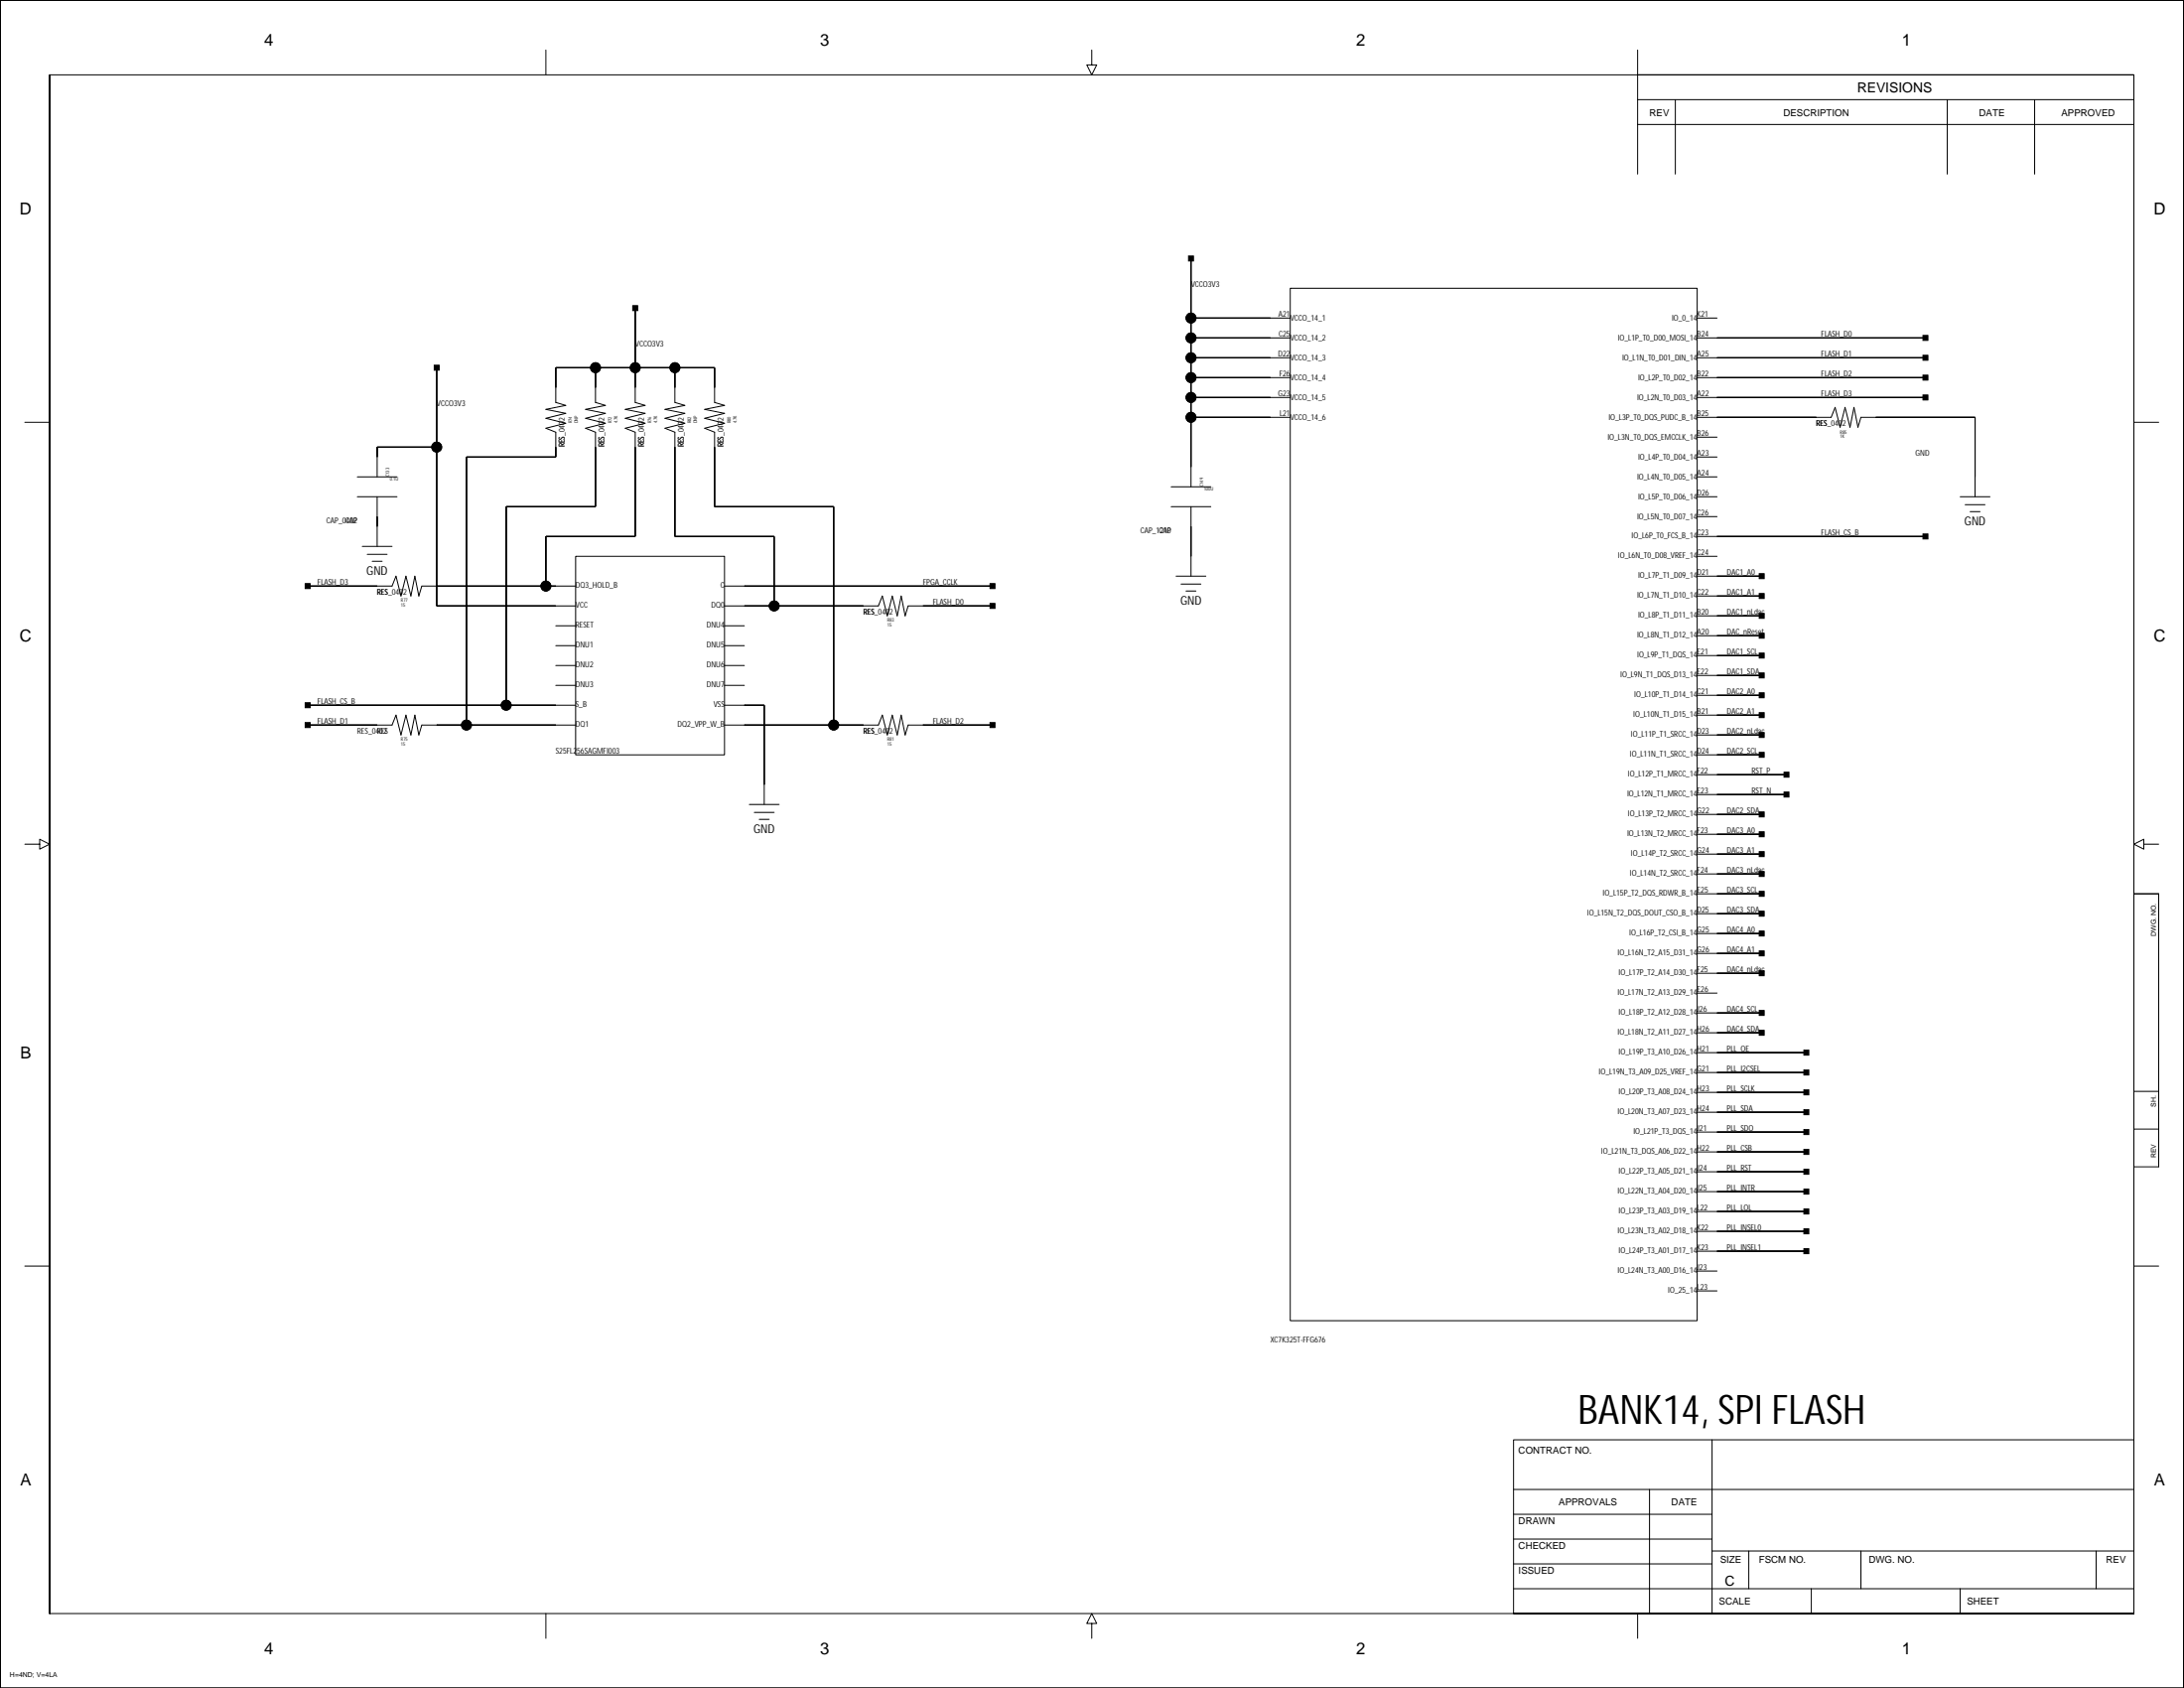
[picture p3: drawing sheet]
<svg xmlns="http://www.w3.org/2000/svg" width="559mm" height="432mm" viewBox="0 0 559 432" stroke-linecap="round" stroke-linejoin="round" font-family="sans-serif">
<g fill="none" stroke="#000" stroke-width=".25">
<path d="M0 .1h558.7v431.7h-558.7zM0 .1v431.7v-431.7h558.7v431.7h-558.7M12.7 19.1v393.7v-393.7h533.3v393.7h-533.3M139.7 12.8v6.3M279.3 12.8v3.8h-1.2l1.2 2.5 1.3-2.5h-1.3M419 19.1h127v25.4M419 12.8v31.7M419 31.8h127M419 25.5h127M428.7 25.5v19M498.2 25.5v19M520.6 25.5v19"/>
<path d="M162.5 78.8v24.1l2.6 .8-5.1 1 5.1 1-5.1 1.3 5.1 1.3-5.1 1.2 2.5 1.1v26.6h-22.8v12.7M304.7 66.1v58.4M330.1 73.7h104.1v264.1h-104.1zM111.7 94.1v60.9h35.6M152.4 94.1v8.8l2.5 .8-5.1 1 5.1 1-5.1 1.3 5.1 1.3-5.1 1.2 2.6 1.1v19h-22.9v50.8M172.7 94.1v8.8l2.5 .8-5.1 1 5.1 1-5.1 1.3 5.1 1.3-5.1 1.2 2.6 1.1v26.6h25.4v17.8M304.7 81.4h25.4M304.7 86.4h25.4M304.7 91.5h25.4M304.7 96.6h25.4M434.2 81.4h5.1M434.2 86.4h58.4"/>
<path d="M434.2 91.5h58.4M434.2 96.6h58.4M6.3 108h6.4M111.7 114.4h-15.2v7.6M304.7 101.7h25.4M304.7 106.8h25.4M434.2 101.7h58.4M434.2 106.8h34.3l1-2.6 1.3 5.1 1.3-5.1 1.2 5.1 1.1-5.1 1 5.1 .7-2.5h29.2v20.3M434.2 111.8h5.1M434.2 116.9h5.1M546 108h6.3M91.4 122h10.2"/>
<path d="M91.4 127.1h10.2M92.7 139.8h7.6M96.5 127.1v12.7M299.7 124.5h10.1M299.7 129.6h10.1M304.7 129.6v17.8M434.2 122h5.1M434.2 127.1h5.1M434.2 132.1h5.1M434.2 137.2h58.4M501.5 127.1h7.7M502.8 129.1h5.1"/>
<path d="M504.1 130.9h2.5M78.7 149.9h21.6l1-2.5 1.3 5.1 1.3-5.1 1.2 5.1 1-5.1 1.1 5.1 .7-2.6h39.4M94 141.8h5M95.2 143.6h2.6M147.3 142.3h38.1v50.8h-38.1zM185.4 149.9h68.5M185.4 155h39.3l1.1-2.5 1.2 5 1.3-5 1.3 5 1-5 1 5 .8-2.5h21.5M300.9 147.4h7.6M302.2 149.4h5.1M303.5 151.2h2.5M434.2 142.3h5.1M434.2 147.4h16.5"/>
<path d="M434.2 152.5h16.5M434.2 157.5h16.5M142.2 160.1h5.1M142.2 165.2h5.1M142.2 170.2h5.1M142.2 175.3h5.1M185.4 160.1h5.1M185.4 165.2h5.1M185.4 170.2h5.1M185.4 175.3h5.1M434.2 162.6h16.5M434.2 167.7h16.5"/>
<path d="M434.2 172.8h16.5M434.2 177.9h16.5M78.7 185.5h21.6l1-2.6 1.3 5.1 1.3-5.1 1.2 5.1 1-5.1 1.1 5.1 .7-2.5h39.4M78.7 180.4h68.6M119.4 185.5v-68.6h22.8v-6.3l-2.5-1.1 5-1.2-5-1.3 5-1.3-5-1 5-1-2.5-.8v-8.8h40.6v8.8l2.6 .8-5.1 1 5.1 1-5.1 1.3 5.1 1.3-5.1 1.2 2.5 1.1v19h30.5v55.9M185.4 180.4h10.1v25.4M185.4 185.5h39.3l1.1-2.6 1.2 5.1 1.3-5.1 1.3 5.1 1-5.1 1 5.1 .8-2.5h21.5M434.2 182.9h16.5M434.2 188h16.5M434.2 193.1h16.5M434.2 198.2h22.9M6.3 215.9h3.9v1.3l2.5-1.3-2.5-1.2v1.2"/>
<path d="M191.7 205.8h7.6M193 207.8h5.1M194.3 209.6h2.5M434.2 203.3h22.9M434.2 208.3h16.5M434.2 213.4h16.5M434.2 218.5h16.5M548.5 215.9v1.3l-2.5-1.3 2.5-1.2v1.2h3.8M434.2 223.6h16.5M434.2 228.6h16.5M434.2 233.7h16.5M434.2 238.8h16.5"/>
<path d="M546 228.6h6.3v69.9h-6.3zM546 228.6h6.3M434.2 243.9h16.5M434.2 249h16.5M434.2 254h5.1M434.2 259.1h16.5M434.2 264.2h16.5M434.2 269.3h28M434.2 274.4h28M434.2 279.4h28M546 279.2h6.3M434.2 284.5h28"/>
<path d="M434.2 289.6h28M434.2 294.7h28M434.2 299.7h28M546 288.8h6.3M434.2 304.8h28M434.2 309.9h28M434.2 315h28M6.3 323.9h6.4M434.2 320.1h28M434.2 325.1h5.1M434.2 330.2h5.1M546 323.9h6.3"/>
<path d="M438.1 368.3v44.5M387.3 381h158.7M387.3 393.7h50.8M387.3 387.4h50.8M422.1 381v31.8M438.1 396.8h107.9M447.4 396.8v9.6M476.1 396.8v9.6M536.3 396.8v9.6M139.7 412.8v6.3M279.3 415.3h-1.2l1.2-2.5 1.3 2.5h-1.3v3.8M387.3 412.8h158.7h-158.7v-44.5h158.7v44.5"/>
<path d="M387.3 406.4h158.7M387.3 400.1h50.8M419 412.8v6.3M463.4 406.4v6.4M501.5 406.4v6.4"/>
<circle cx="152.4" cy="94.1" r="1.27"/>
<circle cx="162.5" cy="94.1" r="1.27"/>
<circle cx="172.7" cy="94.1" r="1.27"/>
<circle cx="304.7" cy="96.6" r="1.27"/>
<circle cx="304.7" cy="86.4" r="1.27"/>
<circle cx="304.7" cy="81.4" r="1.27"/>
<circle cx="304.7" cy="91.5" r="1.27"/>
<circle cx="111.7" cy="114.4" r="1.27"/>
<circle cx="304.7" cy="101.7" r="1.27"/>
<circle cx="304.7" cy="106.8" r="1.27"/>
<circle cx="139.7" cy="149.9" r="1.27"/>
<circle cx="198.1" cy="155" r="1.27"/>
<circle cx="119.4" cy="185.5" r="1.27"/>
<circle cx="129.5" cy="180.4" r="1.27"/>
<circle cx="213.3" cy="185.5" r="1.27"/>
</g>
<g fill="#000" stroke="#000" stroke-width=".25">
<path d="M161.9 78.2h1.3v1.3h-1.3z" fill-rule="evenodd"/>
<path d="M162.5 78.8v15.3z" fill-rule="evenodd"/>
<path d="M304.1 65.5h1.3v1.3h-1.3z" fill-rule="evenodd"/>
<path d="M304.7 66.1v15.3z" fill-rule="evenodd"/>
<path d="M111.1 93.4h1.3v1.3h-1.3z" fill-rule="evenodd"/>
<path d="M111.7 94.1v20.3z" fill-rule="evenodd"/>
<path d="M142.2 94.1v5z" fill-rule="evenodd"/>
<path d="M142.2 94.1h10.2z" fill-rule="evenodd"/>
<path d="M152.4 94.1v5z" fill-rule="evenodd"/>
<path d="M152.4 94.1h10.1z" fill-rule="evenodd"/>
<path d="M162.5 94.1v5z" fill-rule="evenodd"/>
<path d="M172.7 94.1v5z" fill-rule="evenodd"/>
<path d="M162.5 94.1h10.2z" fill-rule="evenodd"/>
<path d="M172.7 94.1h10.1z" fill-rule="evenodd"/>
<path d="M182.8 94.1v5z" fill-rule="evenodd"/>
<path d="M304.7 96.6v5.1z" fill-rule="evenodd"/>
<path d="M304.7 91.5v5.1z" fill-rule="evenodd"/>
<path d="M304.7 86.4v5.1z" fill-rule="evenodd"/>
<path d="M304.7 81.4v5z" fill-rule="evenodd"/>
<path d="M304.7 91.5h20.3z" fill-rule="evenodd"/>
<path d="M304.7 96.6h20.3z" fill-rule="evenodd"/>
<path d="M304.7 81.4h20.3z" fill-rule="evenodd"/>
<path d="M304.7 86.4h20.3z" fill-rule="evenodd"/>
<path d="M492 85.8h1.3v1.3h-1.3z" fill-rule="evenodd"/>
<path d="M492 96h1.3v1.2h-1.3z" fill-rule="evenodd"/>
<path d="M492 90.9h1.3v1.3h-1.3z" fill-rule="evenodd"/>
<path d="M439.3 86.4h53.3z" fill-rule="evenodd"/>
<path d="M439.3 96.6h53.3z" fill-rule="evenodd"/>
<path d="M439.3 91.5h53.3z" fill-rule="evenodd"/>
<path d="M96.5 114.4v2.5z" fill-rule="evenodd"/>
<path d="M111.7 114.4v40.6z" fill-rule="evenodd"/>
<path d="M96.5 114.4h15.2z" fill-rule="evenodd"/>
<path d="M119.4 116.9v68.6z" fill-rule="evenodd"/>
<path d="M119.4 116.9h22.8z" fill-rule="evenodd"/>
<path d="M142.2 114.4v2.5z" fill-rule="evenodd"/>
<path d="M152.4 114.4v15.2z" fill-rule="evenodd"/>
<path d="M162.5 114.4v22.8z" fill-rule="evenodd"/>
<path d="M172.7 114.4v22.8z" fill-rule="evenodd"/>
<path d="M182.8 114.4v15.2z" fill-rule="evenodd"/>
<path d="M304.7 106.8v12.7z" fill-rule="evenodd"/>
<path d="M304.7 101.7v5.1z" fill-rule="evenodd"/>
<path d="M304.7 101.7h20.3z" fill-rule="evenodd"/>
<path d="M304.7 106.8h20.3z" fill-rule="evenodd"/>
<path d="M439.3 106.8h25.4z" fill-rule="evenodd"/>
<path d="M492 101h1.3v1.3h-1.3z" fill-rule="evenodd"/>
<path d="M439.3 101.7h53.3z" fill-rule="evenodd"/>
<path d="M480 106.8h25.3z" fill-rule="evenodd"/>
<path d="M505.3 106.8v15.2z" fill-rule="evenodd"/>
<path d="M96.5 132.1v2.6z" fill-rule="evenodd"/>
<path d="M129.5 129.6v50.8z" fill-rule="evenodd"/>
<path d="M139.7 137.2v12.7z" fill-rule="evenodd"/>
<path d="M129.5 129.6h22.9z" fill-rule="evenodd"/>
<path d="M139.7 137.2h22.8z" fill-rule="evenodd"/>
<path d="M198.1 137.2v17.8z" fill-rule="evenodd"/>
<path d="M172.7 137.2h25.4z" fill-rule="evenodd"/>
<path d="M213.3 129.6v55.9z" fill-rule="evenodd"/>
<path d="M182.8 129.6h30.5z" fill-rule="evenodd"/>
<path d="M304.7 134.7v7.6z" fill-rule="evenodd"/>
<path d="M492 136.6h1.3v1.3h-1.3z" fill-rule="evenodd"/>
<path d="M439.3 137.2h53.3z" fill-rule="evenodd"/>
<path d="M78.1 149.3h1.3v1.3h-1.3z" fill-rule="evenodd"/>
<path d="M78.7 149.9h17.8z" fill-rule="evenodd"/>
<path d="M111.7 149.9h28z" fill-rule="evenodd"/>
<path d="M139.7 149.9h2.5z" fill-rule="evenodd"/>
<path d="M111.7 155h30.5z" fill-rule="evenodd"/>
<path d="M190.5 155h7.6z" fill-rule="evenodd"/>
<path d="M198.1 155h22.8z" fill-rule="evenodd"/>
<path d="M253.3 149.3h1.3v1.3h-1.3z" fill-rule="evenodd"/>
<path d="M253.3 154.4h1.3v1.2h-1.3z" fill-rule="evenodd"/>
<path d="M190.5 149.9h63.4z" fill-rule="evenodd"/>
<path d="M236.2 155h17.7z" fill-rule="evenodd"/>
<path d="M450.1 151.8h1.3v1.3h-1.3z" fill-rule="evenodd"/>
<path d="M450.1 146.7h1.3v1.3h-1.3z" fill-rule="evenodd"/>
<path d="M450.1 156.9h1.3v1.3h-1.3z" fill-rule="evenodd"/>
<path d="M439.3 152.5h11.4z" fill-rule="evenodd"/>
<path d="M439.3 147.4h11.4z" fill-rule="evenodd"/>
<path d="M439.3 157.5h11.4z" fill-rule="evenodd"/>
<path d="M450.1 162h1.3v1.3h-1.3z" fill-rule="evenodd"/>
<path d="M450.1 172.1h1.3v1.3h-1.3z" fill-rule="evenodd"/>
<path d="M450.1 167.1h1.3v1.2h-1.3z" fill-rule="evenodd"/>
<path d="M450.1 177.2h1.3v1.3h-1.3z" fill-rule="evenodd"/>
<path d="M439.3 162.6h11.4z" fill-rule="evenodd"/>
<path d="M439.3 172.8h11.4z" fill-rule="evenodd"/>
<path d="M439.3 167.7h11.4z" fill-rule="evenodd"/>
<path d="M439.3 177.9h11.4z" fill-rule="evenodd"/>
<path d="M78.1 179.8h1.3v1.2h-1.3z" fill-rule="evenodd"/>
<path d="M78.1 184.8h1.3v1.3h-1.3z" fill-rule="evenodd"/>
<path d="M78.7 185.5h17.8z" fill-rule="evenodd"/>
<path d="M111.7 185.5h7.7z" fill-rule="evenodd"/>
<path d="M78.7 180.4h50.8z" fill-rule="evenodd"/>
<path d="M129.5 180.4h12.7z" fill-rule="evenodd"/>
<path d="M119.4 185.5h22.8z" fill-rule="evenodd"/>
<path d="M190.5 180.4h5z" fill-rule="evenodd"/>
<path d="M195.5 180.4v20.3z" fill-rule="evenodd"/>
<path d="M190.5 185.5h22.8z" fill-rule="evenodd"/>
<path d="M213.3 185.5h7.6z" fill-rule="evenodd"/>
<path d="M253.3 184.8h1.3v1.3h-1.3z" fill-rule="evenodd"/>
<path d="M236.2 185.5h17.7z" fill-rule="evenodd"/>
<path d="M450.1 182.3h1.3v1.3h-1.3z" fill-rule="evenodd"/>
<path d="M450.1 187.4h1.3v1.3h-1.3z" fill-rule="evenodd"/>
<path d="M450.1 192.5h1.3v1.2h-1.3z" fill-rule="evenodd"/>
<path d="M439.3 182.9h11.4z" fill-rule="evenodd"/>
<path d="M439.3 188h11.4z" fill-rule="evenodd"/>
<path d="M439.3 193.1h11.4z" fill-rule="evenodd"/>
<path d="M456.5 197.5h1.2v1.3h-1.2z" fill-rule="evenodd"/>
<path d="M439.3 198.2h17.8z" fill-rule="evenodd"/>
<path d="M450.1 207.7h1.3v1.3h-1.3z" fill-rule="evenodd"/>
<path d="M450.1 217.9h1.3v1.2h-1.3z" fill-rule="evenodd"/>
<path d="M450.1 212.8h1.3v1.2h-1.3z" fill-rule="evenodd"/>
<path d="M439.3 208.3h11.4z" fill-rule="evenodd"/>
<path d="M439.3 218.5h11.4z" fill-rule="evenodd"/>
<path d="M439.3 213.4h11.4z" fill-rule="evenodd"/>
<path d="M456.5 202.6h1.2v1.3h-1.2z" fill-rule="evenodd"/>
<path d="M439.3 203.3h17.8z" fill-rule="evenodd"/>
<path d="M450.1 233.1h1.3v1.3h-1.3z" fill-rule="evenodd"/>
<path d="M450.1 228h1.3v1.3h-1.3z" fill-rule="evenodd"/>
<path d="M450.1 238.2h1.3v1.2h-1.3z" fill-rule="evenodd"/>
<path d="M450.1 222.9h1.3v1.3h-1.3z" fill-rule="evenodd"/>
<path d="M439.3 233.7h11.4z" fill-rule="evenodd"/>
<path d="M439.3 228.6h11.4z" fill-rule="evenodd"/>
<path d="M439.3 238.8h11.4z" fill-rule="evenodd"/>
<path d="M439.3 223.6h11.4z" fill-rule="evenodd"/>
<path d="M450.1 243.2h1.3v1.3h-1.3z" fill-rule="evenodd"/>
<path d="M450.1 258.5h1.3v1.3h-1.3z" fill-rule="evenodd"/>
<path d="M450.1 248.3h1.3v1.3h-1.3z" fill-rule="evenodd"/>
<path d="M439.3 243.9h11.4z" fill-rule="evenodd"/>
<path d="M439.3 259.1h11.4z" fill-rule="evenodd"/>
<path d="M439.3 249h11.4z" fill-rule="evenodd"/>
<path d="M450.1 263.6h1.3v1.2h-1.3z" fill-rule="evenodd"/>
<path d="M439.3 264.2h11.4z" fill-rule="evenodd"/>
<path d="M461.5 268.6h1.3v1.3h-1.3z" fill-rule="evenodd"/>
<path d="M461.5 273.7h1.3v1.3h-1.3z" fill-rule="evenodd"/>
<path d="M439.3 269.3h22.9z" fill-rule="evenodd"/>
<path d="M439.3 274.4h22.9z" fill-rule="evenodd"/>
<path d="M439.3 279.4h22.9z" fill-rule="evenodd"/>
<path d="M461.5 278.8h1.3v1.3h-1.3z" fill-rule="evenodd"/>
<path d="M461.5 283.9h1.3v1.2h-1.3z" fill-rule="evenodd"/>
<path d="M461.5 289h1.3v1.2h-1.3z" fill-rule="evenodd"/>
<path d="M461.5 294h1.3v1.3h-1.3z" fill-rule="evenodd"/>
<path d="M439.3 284.5h22.9z" fill-rule="evenodd"/>
<path d="M439.3 289.6h22.9z" fill-rule="evenodd"/>
<path d="M439.3 294.7h22.9z" fill-rule="evenodd"/>
<path d="M439.3 299.7h22.9z" fill-rule="evenodd"/>
<path d="M461.5 299.1h1.3v1.3h-1.3z" fill-rule="evenodd"/>
<path d="M461.5 304.2h1.3v1.3h-1.3z" fill-rule="evenodd"/>
<path d="M461.5 309.3h1.3v1.2h-1.3z" fill-rule="evenodd"/>
<path d="M461.5 314.4h1.3v1.2h-1.3z" fill-rule="evenodd"/>
<path d="M439.3 304.8h22.9z" fill-rule="evenodd"/>
<path d="M439.3 309.9h22.9z" fill-rule="evenodd"/>
<path d="M439.3 315h22.9z" fill-rule="evenodd"/>
<path d="M461.5 319.4h1.3v1.3h-1.3z" fill-rule="evenodd"/>
<path d="M439.3 320.1h22.9z" fill-rule="evenodd"/>
<circle cx="152.4" cy="94.1" r="1.27"/>
<circle cx="162.5" cy="94.1" r="1.27"/>
<circle cx="172.7" cy="94.1" r="1.27"/>
<circle cx="304.7" cy="96.6" r="1.27"/>
<circle cx="304.7" cy="86.4" r="1.27"/>
<circle cx="304.7" cy="81.4" r="1.27"/>
<circle cx="304.7" cy="91.5" r="1.27"/>
<circle cx="111.7" cy="114.4" r="1.27"/>
<circle cx="304.7" cy="101.7" r="1.27"/>
<circle cx="304.7" cy="106.8" r="1.27"/>
<circle cx="139.7" cy="149.9" r="1.27"/>
<circle cx="198.1" cy="155" r="1.27"/>
<circle cx="119.4" cy="185.5" r="1.27"/>
<circle cx="129.5" cy="180.4" r="1.27"/>
<circle cx="213.3" cy="185.5" r="1.27"/>
</g>
<text font-size="10.4" x="403.8" y="364.2">BANK14, SPI FLASH</text>
<g font-size="4.2">
<text x="67.6" y="11.8">4</text>
<text x="209.8" y="11.8">3</text>
<text x="347" y="11.8">2</text>
<text x="486.6" y="11.8">1</text>
<text x="5.1" y="54.9">D</text>
<text x="551" y="54.9">D</text>
<text x="5.1" y="164.1">C</text>
<text x="551" y="164.1">C</text>
<text x="5.2" y="270.8">B</text>
<text x="5.2" y="380">A</text>
<text x="551.2" y="380">A</text>
<text x="67.6" y="423.2">4</text>
<text x="209.8" y="423.2">3</text>
<text x="347" y="423.2">2</text>
<text x="486.6" y="423.2">1</text>
</g>
<g font-size="3.5">
<text x="475.2" y="23.7">REVISIONS</text>
<text x="441.4" y="405.5">C</text>
</g>
<g font-size="3.1">
<text x="502.7" y="134.3">GND</text>
<text x="93.8" y="147">GND</text>
<text x="302" y="154.6">GND</text>
<text x="192.8" y="213">GND</text>
</g>
<g font-size="2.5">
<text x="422.1" y="29.7">REV</text>
<text x="456.3" y="29.7">DESCRIPTION</text>
<text x="506.4" y="29.7">DATE</text>
<text x="527.4" y="29.7">APPROVED</text>
<text x="388.5" y="371.7">CONTRACT NO.</text>
<text x="388.5" y="389.8">DRAWN</text>
<text x="398.8" y="384.9">APPROVALS</text>
<text x="427.6" y="384.9">DATE</text>
<text x="388.5" y="396.1">CHECKED</text>
<text x="440.1" y="399.7">SIZE</text>
<text x="450" y="399.7">FSCM NO.</text>
<text x="478.1" y="399.7">DWG. NO.</text>
<text x="538.9" y="399.7">REV</text>
<text x="388.5" y="402.5">ISSUED</text>
<text x="439.8" y="410.3">SCALE</text>
<text x="503.3" y="410.3">SHEET</text>
</g>
<g font-size="2.1">
<text x="304.7" y="73.4">VCCO3V3</text>
<text x="327.1" y="81">A21</text>
<text x="330.1" y="81.9">VCCO_14_1</text>
<text x="427.7" y="81.9">IO_0_14</text>
<text x="434.2" y="81">K21</text>
<text x="162.5" y="88.7">VCCO3V3</text>
<text x="327.2" y="86.1">C25</text>
<text x="330.1" y="87">VCCO_14_2</text>
<text x="413.9" y="87">IO_L1P_T0_D00_MOSI_14</text>
<text x="434.2" y="86.1">B24</text>
<text x="466" y="86.1">FLASH_D0</text>
<text x="327" y="91.2">D22</text>
<text x="330.1" y="92.1">VCCO_14_3</text>
<text x="415" y="92.1">IO_L1N_T0_D01_DIN_14</text>
<text x="434.2" y="91.2">A25</text>
<text x="466" y="91.2">FLASH_D1</text>
<text x="327" y="101.4">G23</text>
<text x="327.3" y="96.3">F26</text>
<text x="330.1" y="97.2">VCCO_14_4</text>
<text x="419.1" y="97.2">IO_L2P_T0_D02_14</text>
<text x="434.2" y="101.4">A22</text>
<text x="434.2" y="96.3">B22</text>
<text x="466" y="96.3">FLASH_D2</text>
<text x="466" y="101.4">FLASH_D3</text>
<text x="111.7" y="103.9">VCCO3V3</text>
<text x="327.4" y="106.4">L21</text>
<text x="330.1" y="102.2">VCCO_14_5</text>
<text x="330.1" y="107.3">VCCO_14_6</text>
<text x="411.6" y="107.3">IO_L3P_T0_DQS_PUDC_B_14</text>
<text x="418.9" y="102.2">IO_L2N_T0_D03_14</text>
<text x="434.2" y="106.4">B25</text>
<text x="411.3" y="112.4">IO_L3N_T0_DQS_EMCCLK_14</text>
<text x="434.2" y="111.5">B26</text>
<text x="464.7" y="109">RES_0402</text>
<text x="464.7" y="109">RES</text>
<text x="144.5" y="114.4" transform="rotate(-90 144.5 114.4)">RES_0402</text>
<text x="144.5" y="114.4" transform="rotate(-90 144.5 114.4)">RES</text>
<text x="154.6" y="114.4" transform="rotate(-90 154.6 114.4)">RES_0402</text>
<text x="154.6" y="114.4" transform="rotate(-90 154.6 114.4)">RES</text>
<text x="164.8" y="114.4" transform="rotate(-90 164.8 114.4)">RES_0402</text>
<text x="164.8" y="114.4" transform="rotate(-90 164.8 114.4)">RES</text>
<text x="174.9" y="114.4" transform="rotate(-90 174.9 114.4)">RES_0402</text>
<text x="185.1" y="114.4" transform="rotate(-90 185.1 114.4)">RES</text>
<text x="185.1" y="114.4" transform="rotate(-90 185.1 114.4)">RES_0402</text>
<text x="419.1" y="117.5">IO_L4P_T0_D04_14</text>
<text x="434.2" y="116.6">A23</text>
<text x="490.1" y="116.6">GND</text>
<text x="418.9" y="122.6">IO_L4N_T0_D05_14</text>
<text x="434.2" y="121.7">A24</text>
<text x="419.1" y="127.6">IO_L5P_T0_D06_14</text>
<text x="434.2" y="126.8">D26</text>
<text x="434.2" y="131.8">C26</text>
<text x="83.5" y="133.9">CAP_0402</text>
<text x="88.3" y="133.9">CAP</text>
<text x="291.8" y="136.4">CAP_1210</text>
<text x="296.6" y="136.4">CAP</text>
<text x="417.5" y="137.8">IO_L6P_T0_FCS_B_14</text>
<text x="418.9" y="132.7">IO_L5N_T0_D07_14</text>
<text x="434.2" y="136.9">C23</text>
<text x="466" y="136.9">FLASH_CS_B</text>
<text x="414" y="142.9">IO_L6N_T0_D08_VREF_14</text>
<text x="434.2" y="142">C24</text>
<text x="81.3" y="149.6">FLASH_D3</text>
<text x="236.2" y="149.6">FPGA_CCLK</text>
<text x="419.1" y="148">IO_L7P_T1_D09_14</text>
<text x="434.2" y="147.1">D21</text>
<text x="441.9" y="147.1">DAC1_A0</text>
<text x="96.5" y="152.1">RES_0402</text>
<text x="96.5" y="152.1">RES</text>
<text x="147.3" y="150.5">DQ3_HOLD_B</text>
<text x="147.3" y="155.6">VCC</text>
<text x="182" y="155.6">DQ0</text>
<text x="184.4" y="150.5">C</text>
<text x="238.7" y="154.7">FLASH_D0</text>
<text x="418.9" y="153">IO_L7N_T1_D10_14</text>
<text x="434.2" y="152.1">C22</text>
<text x="441.9" y="152.1">DAC1_A1</text>
<text x="147.3" y="160.6">RESET</text>
<text x="180.8" y="160.6">DNU4</text>
<text x="220.9" y="157.2">RES_0402</text>
<text x="220.9" y="157.2">RES</text>
<text x="419.1" y="158.1">IO_L8P_T1_D11_14</text>
<text x="434.2" y="157.2">B20</text>
<text x="441.9" y="157.2">DAC1_nLdac</text>
<text x="147.3" y="165.7">DNU1</text>
<text x="180.8" y="165.7">DNU5</text>
<text x="418.9" y="163.2">IO_L8N_T1_D12_14</text>
<text x="434.2" y="167.4">E21</text>
<text x="434.2" y="162.3">A20</text>
<text x="441.9" y="162.3">DAC_nReset</text>
<text x="441.9" y="167.4">DAC1_SCL</text>
<text x="147.3" y="170.8">DNU2</text>
<text x="180.8" y="170.8">DNU6</text>
<text x="414.6" y="173.3">IO_L9N_T1_DQS_D13_14</text>
<text x="418.9" y="168.3">IO_L9P_T1_DQS_14</text>
<text x="434.2" y="172.5">E22</text>
<text x="441.9" y="172.5">DAC1_SDA</text>
<text x="147.3" y="175.9">DNU3</text>
<text x="180.8" y="175.9">DNU7</text>
<text x="418.1" y="178.4">IO_L10P_T1_D14_14</text>
<text x="434.2" y="177.5">C21</text>
<text x="441.9" y="177.5">DAC2_A0</text>
<text x="81.3" y="180.1">FLASH_CS_B</text>
<text x="81.3" y="185.2">FLASH_D1</text>
<text x="147.3" y="181">S_B</text>
<text x="182.6" y="181">VSS</text>
<text x="238.7" y="185.2">FLASH_D2</text>
<text x="417.9" y="183.5">IO_L10N_T1_D15_14</text>
<text x="434.2" y="182.6">B21</text>
<text x="441.9" y="182.6">DAC2_A1</text>
<text x="91.4" y="187.7">RES_0402</text>
<text x="96.5" y="187.7">RES</text>
<text x="147.3" y="186">DQ1</text>
<text x="173.4" y="186">DQ2_VPP_W_B</text>
<text x="220.9" y="187.7">RES_0402</text>
<text x="220.9" y="187.7">RES</text>
<text x="417.3" y="188.6">IO_L11P_T1_SRCC_14</text>
<text x="434.2" y="187.7">D23</text>
<text x="441.9" y="187.7">DAC2_nLdac</text>
<text x="142.2" y="192.8">S25FL256SAGMFI003</text>
<text x="417.1" y="193.7">IO_L11N_T1_SRCC_14</text>
<text x="434.2" y="192.8">D24</text>
<text x="434.2" y="197.9">F22</text>
<text x="441.9" y="192.8">DAC2_SCL</text>
<text x="448.2" y="197.9">RST_P</text>
<text x="416.3" y="203.8">IO_L12N_T1_MRCC_14</text>
<text x="416.6" y="198.7">IO_L12P_T1_MRCC_14</text>
<text x="434.2" y="202.9">E23</text>
<text x="448.2" y="202.9">RST_N</text>
<text x="416.6" y="208.9">IO_L13P_T2_MRCC_14</text>
<text x="434.2" y="208">G22</text>
<text x="441.9" y="208">DAC2_SDA</text>
<text x="416.3" y="214">IO_L13N_T2_MRCC_14</text>
<text x="434.2" y="213.1">F23</text>
<text x="441.9" y="213.1">DAC3_A0</text>
<text x="417.3" y="219.1">IO_L14P_T2_SRCC_14</text>
<text x="434.2" y="218.2">G24</text>
<text x="441.9" y="218.2">DAC3_A1</text>
<text x="417.1" y="224.1">IO_L14N_T2_SRCC_14</text>
<text x="434.2" y="223.2">F24</text>
<text x="441.9" y="223.2">DAC3_nLdac</text>
<text x="410.1" y="229.2">IO_L15P_T2_DQS_RDWR_B_14</text>
<text x="434.2" y="233.4">D25</text>
<text x="434.2" y="228.3">E25</text>
<text x="441.9" y="233.4">DAC3_SDA</text>
<text x="441.9" y="228.3">DAC3_SCL</text>
<text x="406.1" y="234.3">IO_L15N_T2_DQS_DOUT_CSO_B_14</text>
<text x="416.9" y="239.4">IO_L16P_T2_CSI_B_14</text>
<text x="434.2" y="238.5">G25</text>
<text x="441.9" y="238.5">DAC4_A0</text>
<text x="413.9" y="244.5">IO_L16N_T2_A15_D31_14</text>
<text x="434.2" y="243.6">G26</text>
<text x="441.9" y="243.6">DAC4_A1</text>
<text x="414.2" y="249.5">IO_L17P_T2_A14_D30_14</text>
<text x="434.2" y="248.6">F25</text>
<text x="441.9" y="248.6">DAC4_nLdac</text>
<text x="413.9" y="254.6">IO_L17N_T2_A13_D29_14</text>
<text x="434.2" y="253.7">E26</text>
<text x="414.2" y="259.7">IO_L18P_T2_A12_D28_14</text>
<text x="434.2" y="258.8">J26</text>
<text x="434.2" y="263.9">H26</text>
<text x="441.9" y="263.9">DAC4_SDA</text>
<text x="441.9" y="258.8">DAC4_SCL</text>
<text x="413.9" y="264.8">IO_L18N_T2_A11_D27_14</text>
<text x="414.2" y="269.8">IO_L19P_T3_A10_D26_14</text>
<text x="434.2" y="269">H21</text>
<text x="441.9" y="269">PLL_OE</text>
<text x="409.1" y="274.9">IO_L19N_T3_A09_D25_VREF_14</text>
<text x="434.2" y="274">G21</text>
<text x="441.9" y="274">PLL_I2CSEL</text>
<text x="414.2" y="280">IO_L20P_T3_A08_D24_14</text>
<text x="434.2" y="279.1">H23</text>
<text x="441.9" y="279.1">PLL_SCLK</text>
<text x="413.9" y="285.1">IO_L20N_T3_A07_D23_14</text>
<text x="434.2" y="284.2">H24</text>
<text x="441.9" y="284.2">PLL_SDA</text>
<text x="417.9" y="290.2">IO_L21P_T3_DQS_14</text>
<text x="434.2" y="289.3">J21</text>
<text x="441.9" y="289.3">PLL_SDO</text>
<text x="409.7" y="295.2">IO_L21N_T3_DQS_A06_D22_14</text>
<text x="434.2" y="299.4">J24</text>
<text x="434.2" y="294.4">H22</text>
<text x="441.9" y="294.4">PLL_CSB</text>
<text x="441.9" y="299.4">PLL_RST</text>
<text x="413.9" y="305.4">IO_L22N_T3_A04_D20_14</text>
<text x="414.2" y="300.3">IO_L22P_T3_A05_D21_14</text>
<text x="434.2" y="304.5">J25</text>
<text x="441.9" y="304.5">PLL_INTR</text>
<text x="414.2" y="310.5">IO_L23P_T3_A03_D19_14</text>
<text x="434.2" y="309.6">L22</text>
<text x="441.9" y="309.6">PLL_LOL</text>
<text x="413.9" y="315.6">IO_L23N_T3_A02_D18_14</text>
<text x="434.2" y="314.7">K22</text>
<text x="441.9" y="314.7">PLL_INSEL0</text>
<text x="414.2" y="320.6">IO_L24P_T3_A01_D17_14</text>
<text x="434.2" y="319.7">K23</text>
<text x="441.9" y="319.7">PLL_INSEL1</text>
<text x="413.9" y="325.7">IO_L24N_T3_A00_D16_14</text>
<text x="434.2" y="329.9">L23</text>
<text x="434.2" y="324.8">J23</text>
<text x="426.8" y="330.8">IO_25_14</text>
<text x="325" y="343.5">XC7K325T-FFG676</text>
</g>
<g font-size="1.8">
<text x="551.7" y="239.5" transform="rotate(-90 551.7 239.5)">DWG. NO.</text>
<text x="551.7" y="283.2" transform="rotate(-90 551.7 283.2)">SH.</text>
<text x="551.7" y="296.2" transform="rotate(-90 551.7 296.2)">REV</text>
<text x="2.5" y="428.9">H=4ND; V=4LA</text>
</g>
<g font-size="1.2">
<text x="146.4" y="108.3" transform="rotate(-90 146.4 108.3)">R74</text>
<text x="147.9" y="108.3" transform="rotate(-90 147.9 108.3)">DNP</text>
<text x="156.5" y="108.3" transform="rotate(-90 156.5 108.3)">R72</text>
<text x="158" y="108.3" transform="rotate(-90 158 108.3)">4.7K</text>
<text x="166.7" y="108.3" transform="rotate(-90 166.7 108.3)">R76</text>
<text x="168.2" y="108.3" transform="rotate(-90 168.2 108.3)">4.7K</text>
<text x="176.8" y="108.3" transform="rotate(-90 176.8 108.3)">R82</text>
<text x="178.4" y="108.3" transform="rotate(-90 178.4 108.3)">DNP</text>
<text x="187" y="108.3" transform="rotate(-90 187 108.3)">R80</text>
<text x="188.5" y="108.3" transform="rotate(-90 188.5 108.3)">4.7K</text>
<text x="470.8" y="112.1">1K</text>
<text x="470.8" y="110.9">R85</text>
<text x="99.6" y="122" transform="rotate(-90 99.6 122)">C133</text>
<text x="99.8" y="123">0.1U</text>
<text x="307.9" y="124.5" transform="rotate(-90 307.9 124.5)">C149</text>
<text x="308" y="125.6">100U</text>
<text x="102.6" y="155.3">15</text>
<text x="102.6" y="154.1">R77</text>
<text x="227" y="159.1">R83</text>
<text x="227" y="160.3">15</text>
<text x="102.6" y="190.8">15</text>
<text x="102.6" y="189.6">R75</text>
<text x="227" y="189.6">R81</text>
<text x="227" y="190.8">15</text>
</g>
</svg>
